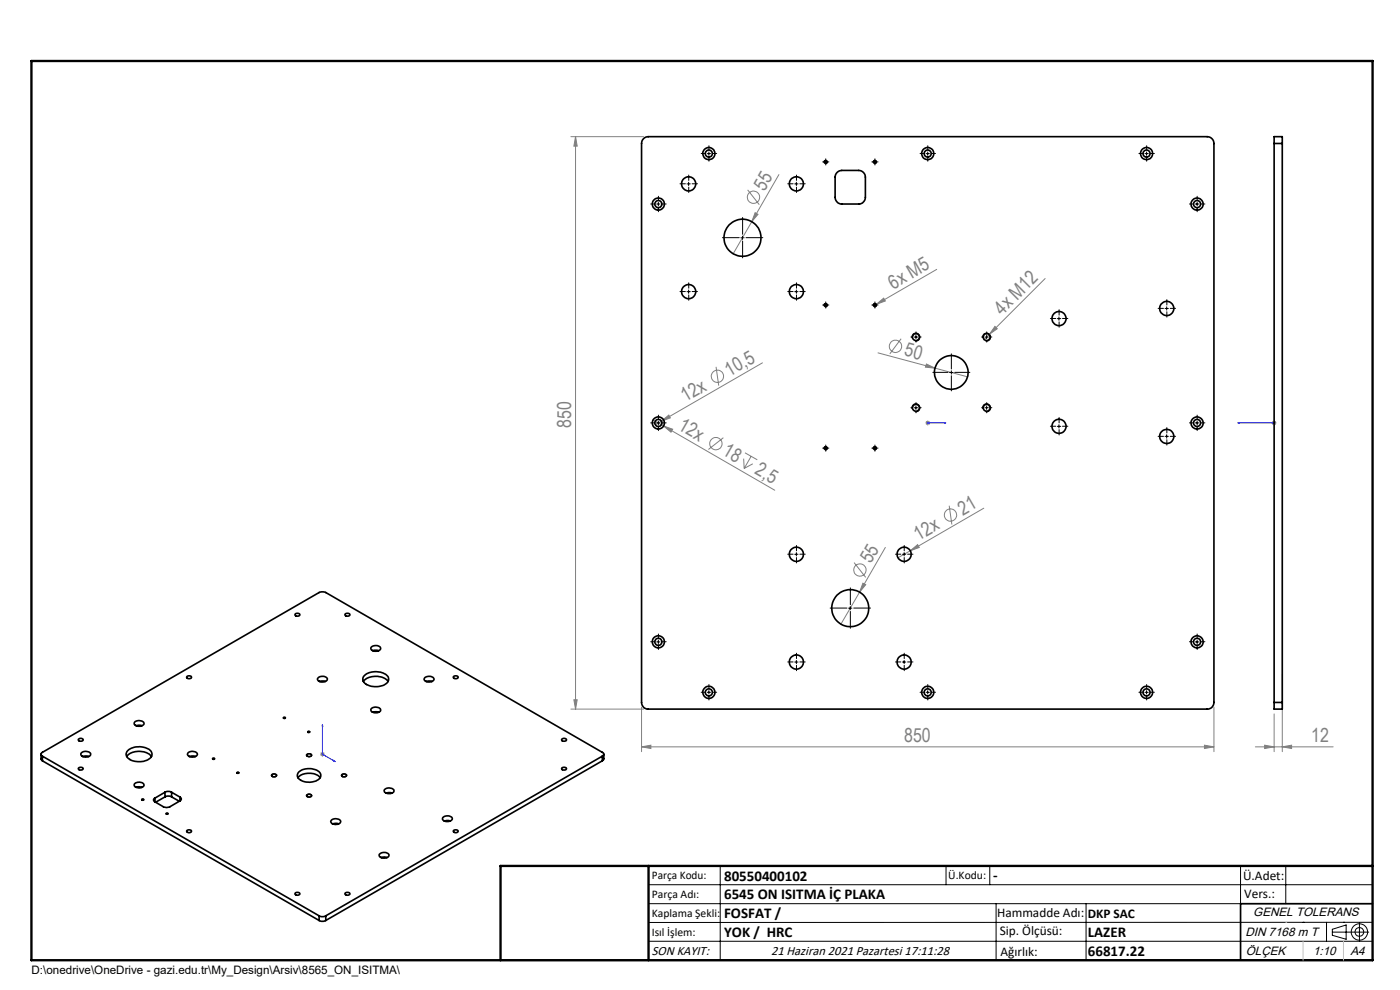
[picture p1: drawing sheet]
<svg xmlns="http://www.w3.org/2000/svg" width="297mm" height="210mm" viewBox="0 0 297 210" stroke-linecap="round" stroke-linejoin="round" font-family="sans-serif">
<g fill="none" stroke="#808080" stroke-width=".21">
<path d="M121.1 29h15.4M122.1 29v121.4M122.1 29l.3 2h-.7zM165.2 37l-5.7 10M158.6 40.3l2.5 3.1M159.5 47l-4 6.8M160.2 45.1l.6 .4-1.3 1.5zM198.7 57.1l-12.8 7.4M221.7 59.1l-13 13M151.9 77.8l.6 4M161.7 77l-21.4 12.4M185.9 64.5l1.6-1.3 .3 .6z"/>
<path d="M185.9 64.5l-.6 .4M186.3 74.9l12.1 3.2M191.2 71.9l-2.4 3.2M196.5 77.2l1.9 .9-2.1-.2zM198.4 78.1l6.8 1.8M211.1 69.2l.5 .5-1.7 1.2zM138.5 89.1l25.9 14.9M140.3 89.4l1.6-1.4 .3 .6zM140.3 89.4l-1.3 .7M140.8 90.4l1.9 .6-.4 .7zM153.5 92.8l-3.2 2.5M157.8 97.3l.1 2.1"/>
<path d="M158 96.1l2.7 1.4M159.3 96.8l-1.4 2.6M159.7 98.4l-1.8 1M196.3 89.7h1M196.5 89.4l.7 .7M196.8 89.2v1M197.2 89.4l-.7 .7M269.8 89.7h1M269.9 89.4l.8 .7M270.3 89.2v1M270.7 89.4l-.8 .7M181.2 119.3l2.5 3.2"/>
<path d="M187.8 116.1l-5.4 9.5M193.1 116.8l1.6-1.3 .3 .6zM193.1 116.8l-2.6 1.5M201.4 107.3l.5 4M208.7 107.8l-15.6 9M182.4 125.6l-4 6.8M183.1 123.7l.6 .3-1.3 1.6zM67.9 160h1M68.1 159.6l.7 .7M68.4 159.5v1M68.8 159.6l-.7 .7M121.1 150.4h15.4"/>
<path d="M121.7 148.4h.7l-.3 2zM136.1 158.4l2-.3v.7zM136.1 158.4h121.4M136.1 150v9.4M255.5 158.1l2 .3-2 .4zM257.5 150v9.4M266.3 158.4h16.5M268.3 158.1l2 .3-2 .4zM270.3 151.4v8M272 158.4l2-.3v.7zM272 142.9v16.5"/>
<circle cx="159.8" cy="41.8" r="1.31"/>
<circle cx="152.2" cy="79.8" r="1.3"/>
<circle cx="190" cy="73.5" r="1.31"/>
<circle cx="151.9" cy="94.1" r="1.3"/>
<circle cx="201.6" cy="109.2" r="1.31"/>
<circle cx="182.4" cy="120.9" r="1.3"/>
</g>
<g fill="none" stroke="#000" stroke-width=".21">
<path d="M145.7 39h.7M146.1 38.7v.7M150 32.6h.7M150.4 32.2v.7M168.6 39h.7M168.9 38.7v.7M174.8 34.4h.7M174.8 34.5a.35 .35 0 0 1 .3-.5 .35 .35 0 0 1 .4 .4 .35 .35 0 0 1-.4 .3M175.2 34v.7M185.2 34.4h.7M185.2 34.5a.36 .36 0 0 1 .4-.5 .36 .36 0 0 1 .3 .4 .36 .36 0 0 1-.4 .3M185.6 34v.7"/>
<path d="M196.5 32.6h.7M196.8 32.2v.7M242.9 32.6h.7M243.2 32.2v.7M139.3 43.3h.7M139.7 42.9v.7M157.2 50.4h.7M157.5 50.1v.7M253.6 43.3h.7M254 42.9v.7M145.7 61.9h.7M146.1 61.5v.7"/>
<path d="M168.6 61.9h.7M168.9 61.5v.7M174.8 64.7h.7M174.8 64.8a.35 .35 0 0 1 .4-.4 .35 .35 0 0 1 .3 .4 .35 .35 0 0 1-.4 .3M175.2 64.4v.7M185.2 64.7h.7M185.2 64.8a.36 .36 0 0 1 .4-.4 .36 .36 0 0 1 .3 .4 .36 .36 0 0 1-.4 .3M185.6 64.4v.7M193.5 71.7a.86 .86 0 0 1 .7-1 .86 .86 0 0 1 1 .9 .86 .86 0 0 1-1.1 .7M194 71.5h.7M194.3 71.1v.8M201.4 79h.8"/>
<path d="M201.8 78.7v.7M208.5 71.7a.85 .85 0 0 1 .8-1 .85 .85 0 0 1 .9 .9 .85 .85 0 0 1-1.1 .7M209 71.5h.7M209.3 71.1v.8M224.3 67.6h.7M224.6 67.2v.7M247.2 65.4h.7M247.5 65.1v.7M139.3 89.7h.7M139.7 89.4v.7M174.8 95.1h.7M174.8 95.2a.35 .35 0 0 1 .3-.5 .35 .35 0 0 1 .4 .4 .35 .35 0 0 1-.4 .3"/>
<path d="M175.2 94.7v.7M185.2 95.1h.7M185.2 95.2a.36 .36 0 0 1 .4-.5 .36 .36 0 0 1 .3 .4 .36 .36 0 0 1-.4 .3M185.6 94.7v.7M193.5 86.7a.86 .86 0 0 1 .7-1.1 .86 .86 0 0 1 1 .9 .86 .86 0 0 1-1.1 .8M194 86.5h.7M194.3 86.1v.7M208.5 86.7a.85 .85 0 0 1 .7-1 .85 .85 0 0 1 1 .9 .85 .85 0 0 1-1.1 .7M209 86.5h.7M209.3 86.1v.7M224.3 90.4h.7M224.6 90.1v.7"/>
<path d="M247.2 92.6h.7M247.5 92.2v.7M253.6 89.7h.7M254 89.4v.7M168.6 117.6h.7M168.9 117.2v.7M191.5 117.6h.7M191.8 117.2v.7M139.3 136.2h.7M139.7 135.8v.7M180 129h.7M180.4 128.6v.8"/>
<path d="M253.6 136.2h.7M254 135.8v.7M60.1 152.3l.1-.2a.22 .22 0 0 1 .3 0 .22 .22 0 0 1 0 .4 .22 .22 0 0 1-.4-.1zM150 146.9h.7M150.4 146.5v.7M168.6 140.4h.7M168.9 140.1v.7M191.5 140.4h.7M191.8 140.1v.7M196.5 146.9h.7M196.8 146.5v.7M242.9 146.9h.7"/>
<path d="M243.2 146.5v.7M30.1 169.5a.22 .22 0 0 1 .4 0 .22 .22 0 0 1-.1 .3 .22 .22 0 0 1-.3-.1zM45 160.9l.2-.1a.22 .22 0 0 1 .3 0 .22 .22 0 0 1-.1 .3 .22 .22 0 0 1-.3-.1zM57.6 164.3l.6-.2a.37 .37 0 0 1 .5 .3 .37 .37 0 0 1-.5 .4l-.5-.1-.2-.2zM65.1 168.6a.65 .65 0 0 1 1 .3 .66 .66 0 0 1-.6 .2 .66 .66 0 0 1-.5-.4zM65.1 160a.65 .65 0 0 1 1 .3 .66 .66 0 0 1-.6 .3 .66 .66 0 0 1-.5-.5zM72.5 164.3l.5-.2a.38 .38 0 0 1 .6 .3 .38 .38 0 0 1-.5 .4l-.5-.1-.2-.2zM137.6 187.7h153.6M137.6 191.7h153.6M137.6 199.7h153.6M152.8 183.7v20M200.7 183.7v4"/>
<path d="M210 183.7v4M211.3 191.7v12M230.4 191.7v12M263.2 183.7v20M272.8 183.7v8M276.4 195.6h.1M281.4 195.6v4.1M282.6 197.7h7.8M282.6 197.1l3-.9v3l-3-.8zM285 195.6h.1M288.4 195.8v3.8M291.2 195.6l-153.6 .1"/>
<circle cx="65.5" cy="155.3" r=".22"/>
<circle cx="35.5" cy="172.6" r=".22"/>
<circle cx="50.5" cy="164" r=".22"/>
<circle cx="288.4" cy="197.7" r="1.74"/>
<circle cx="288.4" cy="197.7" r=".93"/>
</g>
<path d="M196.7 89.7h.2zM196.8 89.7h.1M196.8 89.7h3.9M200.7 89.7h-.4h.4M262.6 89.7h.4h-.4M262.6 89.7h7.7M270.2 89.7h.2zM270.3 89.7h.1M68.4 153.7v6.3l2.7 1.6M68.4 153.7l.1 .3h-.2zM70.8 161.3l.3 .3-.3-.1z" fill="none" stroke="#00f" stroke-width=".21"/>
<path d="M291.2 191.7h-28v12M106.2 203.7h185" fill="none" stroke="#000" stroke-width=".35"/>
<path d="M6.7 12.9h284.5v190.8h-284.5zM137.6 183.7v20M291.2 183.7h-185v20" fill="none" stroke="#000" stroke-width=".5"/>
<path d="M272.8 195.6h.1M276.4 199.7v4M285 199.7v4" fill="none" stroke="#c0c0c0" stroke-width=".21"/>
<g fill="none" stroke="#000" stroke-width=".21" stroke-dasharray="15.2 1.3 1.3 1.3">
<path d="M145.4 39h-1.1M146.1 38.3v-1.2M146.1 39.7v1.1M146.8 39h1.2M149.7 32.6h-.9M150.4 31.8v-.9M150.4 33.3v.9M151.1 32.6h.9M168.3 39h-1.2M169 38.3v-1.2M169 39.7v1.1M169.7 39h1.1"/>
<path d="M174.8 34.3h-.3M175.2 34v-.3M175.2 34.7v.3M175.5 34.3h.3M185.3 34.3h-.3M185.6 34v-.3M185.6 34.7v.3M186 34.3h.3M196.1 32.6h-.9M196.8 31.8v-.9M196.8 33.3v.9M197.5 32.6h1"/>
<path d="M242.5 32.6h-.9M243.3 31.8v-.9M243.3 33.3v.9M244 32.6h.9M139 43.3h-1M139.7 42.6v-1M139.7 44v.9M140.4 43.3h.9M156.8 50.4h-3.5M157.5 49.7v-3.6M157.5 51.1v3.6M158.3 50.4h3.5"/>
<path d="M253.3 43.3h-1M254 42.6v-1M254 44v.9M254.7 43.3h.9M145.4 61.8h-1.1M146.1 61.1v-1.1M146.1 62.6v1.1M146.8 61.8h1.2M168.3 61.8h-1.2M169 61.1v-1.1M169 62.6v1.1M169.7 61.8h1.1"/>
<path d="M174.8 64.7h-.3M175.2 64.3v-.3M175.2 65.1v.3M175.5 64.7h.3M185.3 64.7h-.3M185.6 64.3v-.3M185.6 65.1v.3M186 64.7h.3M193.6 71.5h-.4M194.3 70.8v-.4M194.3 72.2v.4M195 71.5h.4"/>
<path d="M201.1 79h-3.2M201.8 78.3v-3.2M201.8 79.7v3.2M202.5 79h3.3M208.6 71.5h-.4M209.3 70.8v-.4M209.3 72.2v.4M210 71.5h.4M224 67.6h-1.2M224.7 66.8v-1.1M224.7 68.3v1.1M225.4 67.6h1.1"/>
<path d="M246.8 65.4h-1.1M247.5 64.7v-1.1M247.5 66.1v1.2M248.3 65.4h1.1M139 89.7h-1M139.7 89v-.9M139.7 90.4v.9M140.4 89.7h.9M174.8 95.1h-.3M175.2 94.7v-.3M175.2 95.4v.3M175.5 95.1h.3"/>
<path d="M185.3 95.1h-.3M185.6 94.7v-.3M185.6 95.4v.3M186 95.1h.3M193.6 86.5h-.4M194.3 85.8v-.4M194.3 87.2v.4M195 86.5h.4M208.6 86.5h-.4M209.3 85.8v-.4M209.3 87.2v.4M210 86.5h.4"/>
<path d="M224 90.4h-1.2M224.7 89.7v-1.1M224.7 91.1v1.2M225.4 90.4h1.1M246.8 92.6h-1.1M247.5 91.8v-1.1M247.5 93.3v1.1M248.3 92.6h1.1M253.3 89.7h-1M254 89v-.9M254 90.4v.9M254.7 89.7h.9"/>
<path d="M168.3 117.6h-1.2M169 116.8v-1.1M169 118.3v1.1M169.7 117.6h1.1M191.1 117.6h-1.1M191.8 116.8v-1.1M191.8 118.3v1.1M192.5 117.6h1.2M139 136.1h-1M139.7 135.4v-.9M139.7 136.8v1M140.4 136.1h.9"/>
<path d="M169 139.7v-1.1M179.7 129h-3.6M180.4 128.3v-3.6M180.4 129.7v3.6M181.1 129h3.6M191.8 139.7v-1.1M253.3 136.1h-1M254 135.4v-.9M254 136.8v1M254.7 136.1h.9M149.7 146.8h-.9M150.4 146.1v-.9"/>
<path d="M150.4 147.6v.9M151.1 146.8h.9M168.3 140.4h-1.2M169 141.1v1.2M169.7 140.4h1.1M191.1 140.4h-1.1M191.8 141.1v1.2M192.5 140.4h1.2M196.1 146.8h-.9M196.8 146.1v-.9M196.8 147.6v.9M197.5 146.8h1"/>
<path d="M242.5 146.8h-.9M243.3 146.1v-.9M243.3 147.6v.9M244 146.8h.9"/>
</g>
<g fill="#00f">
<path d="M200.3 89.7h.4zM196.7 89.7h.2z"/>
<path d="M270.2 89.7h.2zM262.6 89.7h.4z"/>
<path d="M70.8 161.3l.3 .3-.3-.1zM68.4 153.7l.1 .3h-.2z"/>
</g>
<g fill="#808080">
<path d="M196.5 77.2l1.9 .9-2.1-.2z"/>
<path d="M185.9 64.5l1.6-1.3 .3 .6z"/>
<path d="M193.1 116.8l1.6-1.3 .3 .6z"/>
<path d="M140.3 89.4l1.6-1.4 .3 .6z"/>
<path d="M211.1 69.2l.5 .5-1.7 1.2z"/>
<path d="M183.1 123.7l.6 .3-1.3 1.6z"/>
<path d="M160.2 45.1l.6 .4-1.3 1.5z"/>
<path d="M140.8 90.4l1.9 .6-.4 .7z"/>
<path d="M268.3 158.1l2 .3-2 .4zM272 158.4l2-.3v.7z"/>
<path d="M122.1 29l.3 2h-.7zM121.7 148.4h.7l-.3 2z"/>
<path d="M136.1 158.4l2-.3v.7zM255.5 158.1l2 .3-2 .4z"/>
</g>
<g fill="none" stroke="#000" stroke-width=".35">
<path d="M136.5 29.4l.5-.3 .5-.1h118.6a1.45 1.45 0 0 1 1.4 1.4v118.6a1.39 1.39 0 0 1-1.4 1.4h-118.6a1.39 1.39 0 0 1-1.4-1.4v-118.6l.1-.5zM177.6 36.6l.4-.3 .6-.1h3.6a1.45 1.45 0 0 1 1.4 1.4v4.3a1.45 1.45 0 0 1-1.4 1.4h-3.6a1.45 1.45 0 0 1-1.4-1.4v-4.3l.1-.6zM270.3 30.4v-1.4h1.7v1.4M270.3 30.4h1.7M270.3 30.4v118.6M272 30.4v118.6M62.7 130.2l.1-.1a.4 .4 0 0 1 .6 0 .4 .4 0 0 1 .1 .5l-.1 .1a.4 .4 0 0 1-.6 0 .4 .4 0 0 1-.1-.5zM73.2 130.2l.2-.1a.4 .4 0 0 1 .6 0 .4 .4 0 0 1 .1 .5l-.1 .1a.45 .45 0 0 1-.5 0 .45 .45 0 0 1-.3-.5zM78.8 137.3l.1-.1a1.16 1.16 0 0 1 1.9 .4 1.26 1.26 0 0 1-2.1 0zM79.1 138h1.2M8.7 160v1.1l.3 .3M16.6 156.8a.58 .58 0 0 1 .6-.2 .58 .58 0 0 1 .4 .4l-.2 .2a.52 .52 0 0 1-.8-.4z"/>
<path d="M17.3 159.7a1.3 1.3 0 0 1 1.9 .3 1.23 1.23 0 0 1-2 .2l-.1-.3zM27.2 159.1a3.9 3.9 0 0 1 4.9 .3 1.32 1.32 0 0 1-1.1 1.9 3.6 3.6 0 0 1-4.2-1v-.5zM28.6 153.2a1.37 1.37 0 0 1 2 .2 1.2 1.2 0 0 1-2.1 .1zM28.9 153.9h1.2M39.7 143.5l.2-.1a.4 .4 0 0 1 .5-.1 .4 .4 0 0 1 .1 .6l-.2 .1a.41 .41 0 0 1-.5-.1 .41 .41 0 0 1-.1-.4zM39.9 159.7a1.33 1.33 0 0 1 2 .3 1.14 1.14 0 0 1-1.1 .6 1.14 1.14 0 0 1-1-.7zM65.3 155.2h.4l-.2 .2zM67.5 143.8a1.19 1.19 0 0 1 1.9 .3 1.26 1.26 0 0 1-2.1 0zM67.8 144.6h1.2M77.1 144.6a3.7 3.7 0 0 1 5.2 0M77.3 143.4a3.7 3.7 0 0 1 5.1 .2 1.49 1.49 0 0 1-1.4 1.9 3.4 3.4 0 0 1-4-1.1v-.5zM78.8 150.3a1.37 1.37 0 0 1 2 .3 1.21 1.21 0 0 1-2.1 .2z"/>
<path d="M79.1 151.1h1.2M90.2 143.7a1.2 1.2 0 0 1 1.9 .4 1.3 1.3 0 0 1-2.1 0zM90.4 144.6h1.3M96.2 143.5l.2-.1a.4 .4 0 0 1 .6-.1 .4 .4 0 0 1 0 .6h-.1a.42 .42 0 0 1-.5 .1 .42 .42 0 0 1-.2-.5zM119.2 156.8l.1-.1a.49 .49 0 0 1 .5-.1 .49 .49 0 0 1 .3 .5l-.3 .1a.4 .4 0 0 1-.5 0 .4 .4 0 0 1-.1-.4zM128.1 160v1l-.3 .4M270.3 149v1.4h1.7v-1.4M270.3 149h1.7M9 160.4a.43 .43 0 0 1-.3-.4 .43 .43 0 0 1 .3-.4l58.7-33.9 .5-.2 .9 .2 58.7 33.9a.42 .42 0 0 1 .3 .4 .42 .42 0 0 1-.3 .4M9 160.4l58.7 33.9M9 161.4l58.7 33.9M9 160.4v1"/>
<path d="M16.8 162.8h.1a.42 .42 0 0 1 .5-.1 .42 .42 0 0 1 .2 .5 .47 .47 0 0 1-.6 .2 .47 .47 0 0 1-.3-.5zM17.6 160.5h1.2M26.9 160.5a3.7 3.7 0 0 1 5.2 0M28.6 166.2a1.33 1.33 0 0 1 2 .3 1.14 1.14 0 0 1-1.1 .6 1.14 1.14 0 0 1-1-.7zM28.9 167h1.2M30.1 169.5h.3l.1 .2h-.3zM32.9 169.3a.42 .42 0 0 0-.3 .4 .42 .42 0 0 0 .3 .4M32.9 169.3v.8M35 168.1a1.5 1.5 0 0 1 1.4 0M35 169a1.5 1.5 0 0 1 1.4 0M35 168.1l-2.1 1.2M35 168.1v.9"/>
<path d="M35 169l-2 1.2M35.2 172.6h.5l-.4 .1zM36.4 168.1l1.8 1M36.4 168.1v.9M36.4 169l1.6 1M38.2 169.9l-2.1 1.2a1.5 1.5 0 0 1-1.5 0l-1.7-1M38.2 169.1a.43 .43 0 0 1 .3 .4 .43 .43 0 0 1-.3 .4M38.2 169.1v.8M39.7 176.2l.3-.2a.36 .36 0 0 1 .5 0 .36 .36 0 0 1 0 .5 .49 .49 0 0 1-.5 .1 .49 .49 0 0 1-.3-.4zM40.2 160.5h1.3M50.3 163.9h.4l-.3 .1zM57.7 164.3a.52 .52 0 0 1 .5-.1 .52 .52 0 0 1 .4 .4 .47 .47 0 0 1-.6 .2 .47 .47 0 0 1-.3-.5z"/>
<path d="M63.2 165a3.4 3.4 0 0 1 4.7 0M63.4 163.8a3.4 3.4 0 0 1 4.6 .3 1.41 1.41 0 0 1-1.5 1.7l-.2 .1a2.71 2.71 0 0 1-3.2-1.3zM65.1 168.7a.51 .51 0 0 1 .5-.3 .51 .51 0 0 1 .4 .5 .57 .57 0 0 1-.9-.2zM65.1 160.1a.51 .51 0 0 1 .5-.2 .51 .51 0 0 1 .4 .4 .57 .57 0 0 1-.9-.2zM70.3 174a1.33 1.33 0 0 1 2 .3 1.17 1.17 0 0 1-1.1 .6 1.17 1.17 0 0 1-1-.7zM70.6 174.8h1.2M72.5 164.4a.52 .52 0 0 1 .5-.2 .52 .52 0 0 1 .4 .4 .55 .55 0 0 1-.9-.2zM81.5 167.6a1.31 1.31 0 0 1 2.1 .1 1.21 1.21 0 0 1-2 .3zM81.9 168.2h1.2M94 173.4l.1-.1a1.18 1.18 0 0 1 1.9 .4 1.26 1.26 0 0 1-2.1 0zM94.3 174.2h1.2M96.2 176.2l.2-.1a.42 .42 0 0 1 .5-.1 .42 .42 0 0 1 .2 .5h-.1a.46 .46 0 0 1-.5 .1 .46 .46 0 0 1-.3-.4z"/>
<path d="M119.2 162.9l.3-.1a.36 .36 0 0 1 .5 0 .36 .36 0 0 1 .1 .5h-.2a.43 .43 0 0 1-.5 .1 .43 .43 0 0 1-.2-.5zM127.8 160.4l-58.7 33.9M127.8 160.4v1M127.8 161.4l-58.7 33.9M62.7 189.4l.1-.1a.39 .39 0 0 1 .6 0 .39 .39 0 0 1 .1 .5 .46 .46 0 0 1-.6 .1 .46 .46 0 0 1-.2-.5zM67.7 194.3a1.5 1.5 0 0 0 1.4 0M67.7 195.3a1.5 1.5 0 0 0 1.4 0M67.7 194.3v1M69.1 194.3v1M73.2 189.4l.2-.1a.39 .39 0 0 1 .6 0 .39 .39 0 0 1 .1 .5 .49 .49 0 0 1-.6 .1 .49 .49 0 0 1-.3-.5zM80.5 181.2l.1-.1a1.27 1.27 0 0 1 1.9 .3 1.19 1.19 0 0 1-2.1 .1zM80.9 181.9l.6-.1 .6 .1"/>
<circle cx="146.1" cy="39" r="1.5"/>
<circle cx="150.4" cy="32.6" r="1.28"/>
<circle cx="150.4" cy="32.6" r=".75"/>
<circle cx="168.9" cy="39" r="1.5"/>
<circle cx="175.2" cy="34.4" r=".29"/>
<circle cx="185.6" cy="34.4" r=".29"/>
<circle cx="196.8" cy="32.6" r=".75"/>
<circle cx="196.8" cy="32.6" r="1.29"/>
<circle cx="243.2" cy="32.6" r=".75"/>
<circle cx="243.2" cy="32.6" r="1.29"/>
<circle cx="139.7" cy="43.3" r=".74"/>
<circle cx="139.7" cy="43.3" r="1.29"/>
<circle cx="157.5" cy="50.4" r="3.9"/>
<circle cx="253.9" cy="43.3" r=".75"/>
<circle cx="253.9" cy="43.3" r="1.28"/>
<circle cx="146.1" cy="61.9" r="1.5"/>
<circle cx="168.9" cy="61.9" r="1.5"/>
<circle cx="175.2" cy="64.7" r=".31"/>
<circle cx="185.6" cy="64.7" r=".31"/>
<circle cx="194.3" cy="71.5" r=".73"/>
<circle cx="201.8" cy="79" r="3.6"/>
<circle cx="209.3" cy="71.5" r=".74"/>
<circle cx="224.7" cy="67.6" r="1.49"/>
<circle cx="247.5" cy="65.4" r="1.51"/>
<circle cx="139.7" cy="89.7" r=".74"/>
<circle cx="139.7" cy="89.7" r="1.29"/>
<circle cx="175.2" cy="95.1" r=".3"/>
<circle cx="185.6" cy="95.1" r=".3"/>
<circle cx="194.3" cy="86.5" r=".72"/>
<circle cx="209.3" cy="86.5" r=".73"/>
<circle cx="224.7" cy="90.4" r="1.49"/>
<circle cx="247.5" cy="92.6" r="1.5"/>
<circle cx="253.9" cy="89.7" r=".75"/>
<circle cx="253.9" cy="89.7" r="1.28"/>
<circle cx="168.9" cy="117.6" r="1.5"/>
<circle cx="191.8" cy="117.6" r="1.5"/>
<circle cx="139.7" cy="136.2" r=".74"/>
<circle cx="139.7" cy="136.1" r="1.29"/>
<circle cx="180.4" cy="129" r="3.9"/>
<circle cx="253.9" cy="136.2" r=".75"/>
<circle cx="253.9" cy="136.1" r="1.28"/>
<circle cx="60.4" cy="152.3" r=".18"/>
<circle cx="150.4" cy="146.9" r=".74"/>
<circle cx="150.4" cy="146.9" r="1.28"/>
<circle cx="168.9" cy="140.4" r="1.51"/>
<circle cx="191.8" cy="140.4" r="1.51"/>
<circle cx="196.8" cy="146.9" r=".74"/>
<circle cx="196.8" cy="146.9" r="1.29"/>
<circle cx="243.2" cy="146.9" r=".74"/>
<circle cx="243.2" cy="146.9" r="1.29"/>
<circle cx="45.3" cy="161" r=".18"/>
</g>
<g font-size="4.1" fill="#808080">
<text x="162.2" y="40.7" transform="rotate(-60 162.2 40.7)">55</text>
<text x="189.5" y="61.5" transform="rotate(-30 189.5 61.5)">6x M5</text>
<text x="212.6" y="67" transform="rotate(-45 212.6 67)">4x M12</text>
<text x="191.7" y="75.4" transform="rotate(15 191.7 75.4)">50</text>
<text x="154.8" y="79.9" transform="rotate(-30 154.8 79.9)">10,5</text>
<text x="145.4" y="85.4" transform="rotate(-30 145.4 85.4)">12x</text>
<text x="121.2" y="90.8" transform="rotate(-90 121.2 90.8)">850</text>
<text x="143.7" y="91" transform="rotate(30 143.7 91)">12x</text>
<text x="153.1" y="96.4" transform="rotate(30 153.1 96.4)">18</text>
<text x="159.9" y="100.4" transform="rotate(30 159.9 100.4)">2,5</text>
<text x="204.2" y="109.4" transform="rotate(-30 204.2 109.4)">21</text>
<text x="184.7" y="119.7" transform="rotate(-60 184.7 119.7)">55</text>
<text x="194.9" y="114.8" transform="rotate(-30 194.9 114.8)">12x</text>
<text x="191.8" y="157.5">850</text>
<text x="278.1" y="157.5">12</text>
</g>
<g font-size="3.2">
<text x="153.6" y="186.8">80550400102</text>
<text x="153.6" y="190.8">6545 ON ISITMA İÇ PLAKA</text>
<text x="210.7" y="186.6">-</text>
<text x="153.6" y="194.8">FOSFAT /</text>
<text x="153.6" y="198.8">YOK / HRC</text>
<text x="230.8" y="198.7">LAZER</text>
<text x="230.8" y="202.8">66817.22</text>
</g>
<g font-size="2.8">
<text x="263.7" y="186.7">Ü.Adet:</text>
<text x="263.9" y="190.5">Vers.:</text>
<text x="211.5" y="194.5">Hammadde Adı:</text>
<text x="230.8" y="194.7">DKP SAC</text>
<text x="138.3" y="202.6">SON KAYIT:</text>
<text x="163.6" y="202.6">21 Haziran 2021 Pazartesi 17:11:28</text>
<text x="212.1" y="198.4">Sip. Ölçüsü:</text>
<text x="212.2" y="202.7">Ağırlık:</text>
</g>
<g font-size="2.6">
<text x="265.9" y="194.4">GENEL TOLERANS</text>
<text x="264.2" y="198.5">DIN 7168 m T</text>
<text x="264.3" y="202.6">ÖLÇEK</text>
<text x="278.5" y="202.6">1:10</text>
<text x="286.5" y="202.6">A4</text>
</g>
<g font-size="2.5">
<text x="138.3" y="186.4">Parça Kodu:</text>
<text x="138.3" y="190.5">Parça Adı:</text>
<text x="201.2" y="186.5">Ü.Kodu:</text>
<text x="138.3" y="194.5">Kaplama Şekli:</text>
<text x="138.3" y="198.6">Isıl İşlem:</text>
<text x="6.7" y="206.7">D:\onedrive\OneDrive - gazi.edu.tr\My_Design\Arsiv\8565_ON_ISITMA\</text>
</g>
</svg>
